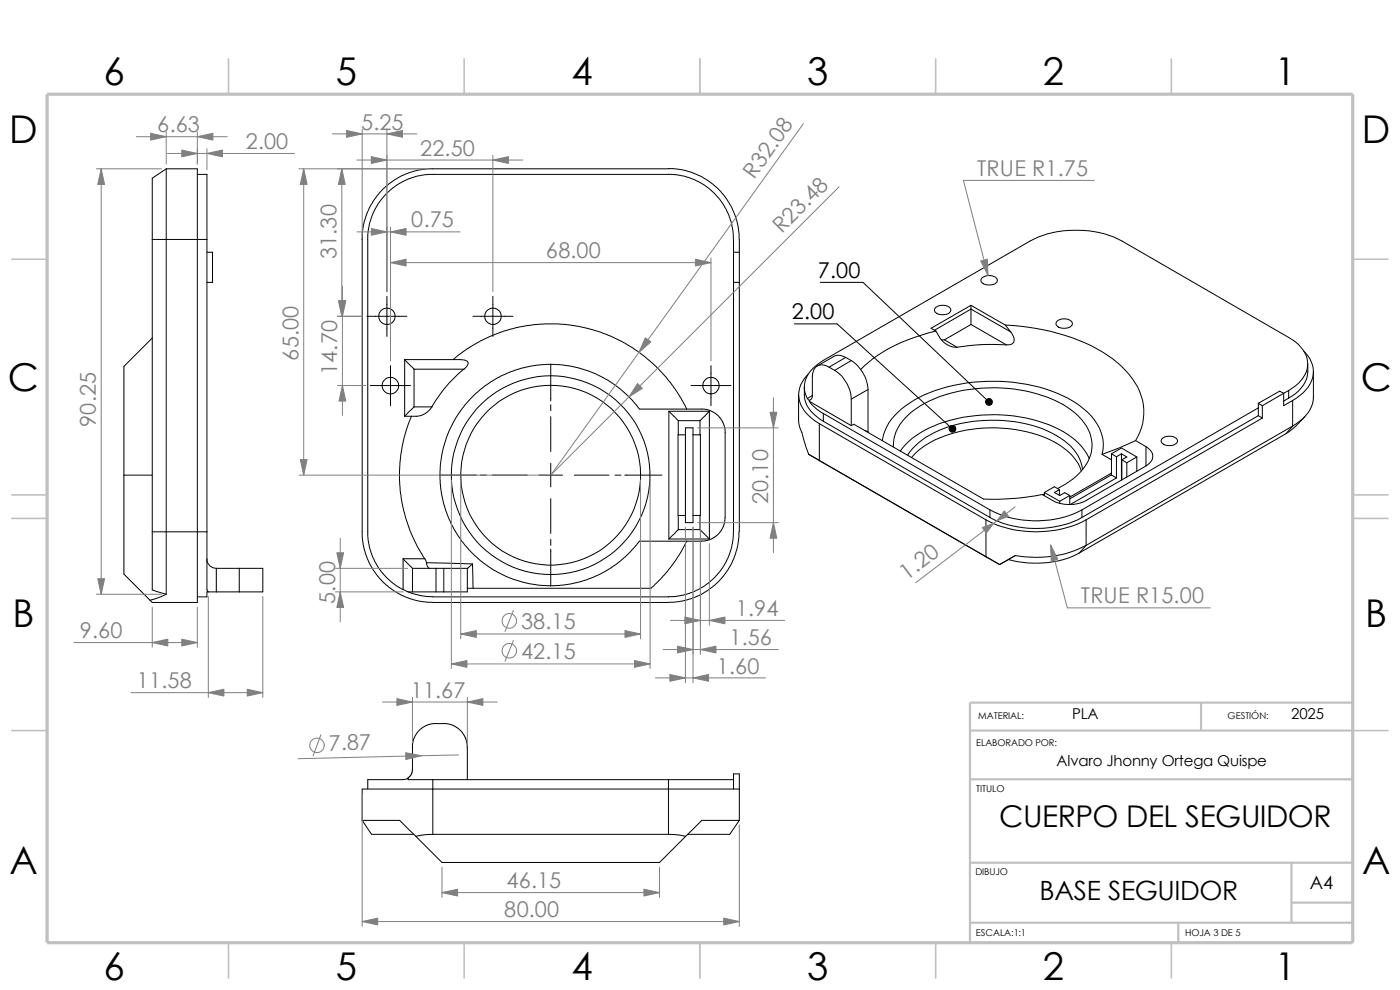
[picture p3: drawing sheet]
<svg xmlns="http://www.w3.org/2000/svg" width="297mm" height="210mm" viewBox="0 0 297 210" stroke-linecap="round" stroke-linejoin="round" font-family="sans-serif">
<g fill="none" stroke="#c0c0c0" stroke-width=".34">
<path d="M48.5 12.5v7.5M98.5 12.5v7.5M148.5 12.5v7.5M198.5 12.5v7.5M248.5 12.5v7.5M2.5 55h7.5M287 55h7.5M2.5 105h7.5M2.5 110h7.5M287 105h7.5M287 110h7.5M2.5 155h7.5"/>
<path d="M287 155h7.5M48.5 200v7.5M98.5 200v7.5M148.5 200v7.5M198.5 200v7.5M248.5 200v7.5"/>
</g>
<path d="M205.8 155h81.2M254.8 149.1v5.9M287 149.1h-81.2v50.9M205.8 165.3h81.2M205.8 183h81.2M205.8 195.7h81.2M250 195.7v4.3M274 191.5h13M274 183v12.7" fill="none" stroke="#c0c0c0" stroke-width=".47"/>
<path d="M10 20h277v180h-277z" fill="none" stroke="#c0c0c0" stroke-width=".68" stroke-linecap="butt"/>
<g fill="none" stroke="#000" stroke-width=".21">
<path d="M35.3 35.8v90.3M35.3 35.8l-3 2v13M35.3 35.8h6.6v92h-9.6l-.5-.5M41.9 37h2v13.8M141.8 35.7l2.2 .2 2.5 .6 2.6 1.1 2.2 1.6 2.1 2 1.6 2.3 1.1 2.6 .5 1.9 .2 2.8v62M141.8 37l2.3 .2 2.2 .5 1.9 .8 2.3 1.6 2.2 2.2 1.4 2.1 .8 1.9 .6 2.6 .1 1.9v62l-.1 1.8-.4 2-.7 1.8-1.1 2.1-2 2.3-2.2 1.7-2.8 1.4-1.5 .4-2 .3h-51l-2.5-.2-2.7-.8M141.8 37h-51l-2 .3-2.6 .8-2.1 1.2-1.8 1.5-1.4 1.5-1.4 2.1-.8 1.9-.5 2.1-.2 2.4M141.8 35.8h-51.1l-1.8 .3-1.8 .4-2.7 1.2-2.4 1.7-1.6 1.6-1.7 2.4-1.1 2.7-.6 1.9-.2 2.8M32.3 50.8v62M32.3 50.8h11.6M43.9 53.5h1.2v6.4h-1.2M43.9 50.8v62"/>
<path d="M76.8 50.8v63.1l.5 2.9 1.2 2.9 1.9 2.9 2 1.9 2 1.4 1.7 .8 2 .6 2.6 .5h51.1l2.7-.2 2-.6 2.7-1.1 2.4-1.7 1.6-1.6 1.7-2.4 1.1-2.7 .5-2 .3-2.7M78 50.8l.1 63.5 .6 3 .5 1.1 1.1 2.1 1.5 1.8 1.3 1.2 2.4 1.6M155.6 53.5h1.2M155.6 59.9h1.2M174 59.9h9.1l26.7 25.4M208.4 58.9a2.27 2.27 0 0 1 3.2 .5v.2a2.02 2.02 0 0 1-2.7 .7l-.3-.1a.74 .74 0 0 1-.2-1.3zM32.3 71.7l-6 6v23.1M77.9 67.1h8.4M82.1 62.9v8.5M82.8 77.6v8.5M85.9 76.3l1.9 2M85.9 76.3h11.8a1.33 1.33 0 0 1 1.6 .8l-.2 .5-.7 .7"/>
<path d="M85.9 76.3v12M87.8 78.3h10.6M87.8 78.3v8M96.1 76.3a32 32 0 0 1 49.6 10.5M98.4 78.3l-3.1 2.9-1.6 1.9-2.1 3.2M100.3 67.1h8.5M104.6 62.9v8.5M116.8 77.2v7.8M150.8 77.6v8.5M168.5 68.7h9.1l24.5 22.3M171.4 79.4a5.7 5.7 0 0 0 .3 8.9l2.1 1.6M175.9 77.9a2.17 2.17 0 0 0-2.5-.3 2.17 2.17 0 0 0-1.1 2.3v4"/>
<path d="M175.9 77.9l1.2 .7M177.1 78.6a7.9 7.9 0 0 1 3.5 6.1M179.4 75.8a2.4 2.4 0 0 0-2.5-.2l-3.5 2M179.4 75.8l-3.5 2.1M179.4 75.8l1.2 .7M180.6 76.5a8 8 0 0 1 3.5 6.1M180.6 76.5l-3.5 2.1M198.5 65.2a2.27 2.27 0 0 1 3.2 .5v.2a2.02 2.02 0 0 1-2.6 .7l-.3-.1a.74 .74 0 0 1-.3-1.3zM198.5 70.2a34.2 34.2 0 0 0-15 7.3l-.9 .9M198.5 70.2l.8 1.3a4.4 4.4 0 0 0 3.7 2.2M199.7 72.1h.7M200.4 72.1l2.6 1.6"/>
<path d="M206 65.6v3.2M206 65.6l-7.8 4.5M206 64.8l-8.5 4.8 1 .6M206 64.8l7.3 4.2M206 68.8l7.5 4.4M206 68.8l-5.6 3.3M206 65.6l8.4 4.8M206 64.8v.8M213.3 69a45.1 45.1 0 0 1 20.6 5.7 17.6 17.6 0 0 1 8.5 10.2 11.6 11.6 0 0 1-1.5 8.6M213.3 69l1.1 1.4M213.5 73.2a46.3 46.3 0 0 0-10.5 .5M214.4 70.4a2.06 2.06 0 0 1 .6 2.3 1.73 1.73 0 0 1-1.5 .5"/>
<path d="M224.3 68.1a2.27 2.27 0 0 1 3.2 .4 1.48 1.48 0 0 1-1.9 1.1 1.14 1.14 0 0 1-1.5-1.3zM276.6 74.5a5.7 5.7 0 0 1-.2 8.9l-2.2 1.6M277.5 77.2a6.8 6.8 0 0 1-4.1 7.3M278.6 78.8v5.4a6.9 6.9 0 0 1-3.6 5.7l-.8 .5M78.6 81.8h8.5M87.3 88.3l-.1 .1a31.8 31.8 0 0 0 2.9 30.1M87.8 86.3h3.9a4.2 4.2 0 0 1-3.3 2h-2.5M87.8 86.3l-1.9 2M116.8 85.9v1.2M116.8 88.4v7.4M116.8 98.3v5M141.9 87.2l2 2"/>
<path d="M141.9 87.2v27.1M141.9 87.2h8.6M143.9 92.2v17.1M143.9 89.2v3M143.9 92.2h1.5M143.9 89.2h4.6M145.4 90.8h1.6v20.1h-1.6zM145.7 86.8h-10l-2.7-3.1-2.9-2.3-3.8-2.1-3.8-1.3-3.4-.6-3.2-.1-2.6 .3-2.5 .5-3.3 1.1-3.3 1.7-3.2 2.5-2.4 2.5-2 2.8-1.8 3.9-1 3.6-.5 3.7 .1 2.6 .2 1.8 1 4.2 1.2 2.9 2.2 3.4 2.7 3 1.2 1.2 2.2 1.5 3.2 1.8 3.8 1.3 3.5 .6h3.1l2.6-.2 2.6-.5 4-1.5 2.8-1.6 2.9-2.2 3.1-3.4h10M145.7 86.8h3.7l1.1 .2 .9 .5 1 .8 .8 .9 .4 .9 .2 1.1v18.6l-.1 1.3-.5 1-.6 1-1 .9-.9 .4-1 .3-4 .1M146.6 81.8h8.5M147 92.2h1.5M148.5 92.2v17.1"/>
<path d="M148.5 89.2v3M150.5 87.2l-2 2M150.5 87.2v27.1M169.4 83.7l.1 6 2.1 6.7M170.6 82.1a6.5 6.5 0 0 0 3.3 6.8l.8 .5M171.3 84.5l.4 .4M171.6 96.4l40.4 23.4M171.7 85.1l8.9 5.2M171.7 84.9v.2M171.7 85.1a8.9 8.9 0 0 0 3 2.6M172.3 83.9l-1 .6M172.3 83.9a.93 .93 0 0 1-.6 1"/>
<path d="M173.8 89.9v7.8l-2.2-1.3M173.8 89.9l35.4 20.4M174.7 89.4l35.3 20.4M174.7 87.7l35.3 20.5M174.7 87.7v1.7M180.6 90.3l.5-.3 27.6 15.9a53.5 53.5 0 0 0 12.4-1 9.9 9.9 0 0 0 4.7 2.1h2.1l2-.5 13.2-7.7M180.6 84.7v5.6M183.4 91.3l.7 .3M184.1 82.6l-3.5 2.1M184.1 82.6v9.1M187.2 93.5a10.7 10.7 0 0 1 4.9-7.4 29.5 29.5 0 0 1 15.8-5.1 34.2 34.2 0 0 1 20.5 4.6 11.5 11.5 0 0 1 5.7 8.3l-.3 2.5M189.5 94.8a9.5 9.5 0 0 1 4.9-8.1 29.8 29.8 0 0 1 17.9-4.4 28.4 28.4 0 0 1 15 4.7 9.1 9.1 0 0 1 4.3 8.8 11.2 11.2 0 0 1-5.6 6.9l-1.6 .9"/>
<path d="M191 95.7a18.7 18.7 0 0 1 10.8-6.6 33.3 33.3 0 0 1 23.7 2.4 13.1 13.1 0 0 1 5.6 5.8M192.5 96.6a16.4 16.4 0 0 1 10.1-6.5 30.6 30.6 0 0 1 20.5 1.8 11 11 0 0 1 6.5 7l.1 .7M193.4 97.1a18.3 18.3 0 0 1 10.4-5.6 30 30 0 0 1 20.3 2.5 10.9 10.9 0 0 1 5.3 5.9M233.8 96.4l2 1.1M235.8 96.3l1.1 .6M235.8 96.3l2.1-1.3 3.3 1.9M235.8 96.3v4.1M236.9 96.9v4.5M237.9 96.3l-1 .6M237.9 96.3v5.6M237.9 96.3l1.2 .6-1.1 .6M238 97.5l1.1 .7"/>
<path d="M238 97.5v4.3M239.1 98.2v3M240.9 93.5l-3.5 1.5-3.6 1.4M240.9 93.5l2.2 1.2M241.2 96.9l-2.1 1.3M241.2 96.9v3.1M243.1 94.7v4.1M243.1 94.7a2.18 2.18 0 0 1 1.5 2.1 2.18 2.18 0 0 1-1.5 2M246.6 93a2.27 2.27 0 0 1 3.2 .4 1.55 1.55 0 0 1-1.9 1.1 1.14 1.14 0 0 1-1.5-1.3zM267 88.2l-37.5 21.6M267 88.2l.8 .5M267 86.5l-37.5 21.7"/>
<path d="M267 85.6v2.6M267 85.6l.8 .5M267.8 88.7l-37.4 21.6M267.8 86.1v2.6M272.3 83.4v2.7l1.9-1.1M272.3 83.4l-4.5 2.7M272.3 83.4l-.8-.4-4.5 2.6M272.8 92l-43.8 25.3M273.4 82.8a6.8 6.8 0 0 0 4-5.9 6.9 6.9 0 0 0-4-5.3l-35.4-20.5a21.9 21.9 0 0 0-19.5 0l-43.8 25.4a7.3 7.3 0 0 0-4.1 5.4 5 5 0 0 0 .7 2.6M273.4 84.5l-1.1 .6M273.4 82.8l-1.1 .6M273.4 82.8v1.7"/>
<path d="M274.2 85v5.4M274.2 90.4l-43.8 25.3M274.2 90.4l-1.4 1.6M276.8 88.4l-2 2.1-2 1.5M26.3 100.8h6M26.3 100.8v21l5.5 5.5M32.3 112.8v12.3l3 1M32.3 112.8h11.6M43.9 112.8v12.3l.3 .5M43.9 118.5a2 2 0 0 0 2 2.1M85.5 118.5v6.6M85.5 118.5h4.6"/>
<path d="M85.5 118.5l2 2.1M90.1 118.5l.4 .9M90.5 119.4l.3 .9 .3 .3M90.5 119.4l9.7 .2M93.3 100.8h7.8M100.2 119.6l-1 1M100.2 119.6l.2 5.2M101.9 100.8h1.3M104.4 100.8h7.4M114.3 100.8h5M116.8 105.8v7.4M116.8 114.4v1.3"/>
<path d="M116.8 116.5v7.9M121.8 100.8h7.4M130.5 100.8h1.2M132.5 100.8h7.9M141.9 114.3h8.6M143.9 112.4l-2 1.9M143.9 112.4h4.6M143.9 109.3v3.1M143.9 109.3h1.5M145.7 114.8l-.2 .3a31.4 31.4 0 0 1-7.4 9.7h-39M147 109.3h1.5M148.5 112.4l2 1.9"/>
<path d="M148.5 109.3v3.1M209.2 110.3a23.5 23.5 0 0 0 21.2 0M209.2 110.3v7.8l2.8 1.7M210 108.2v1.6M210 109.8a21.5 21.5 0 0 0 19.5 0M210 108.2a21.5 21.5 0 0 0 19.5 0M212 119.8h.1M214 118.7l-2 1.1M215.4 117.9l-3.4 1.9M215.4 117.9l-1.4 .8M221.6 104.8l-.4 .1M221.6 104.5l3.2 1.8"/>
<path d="M221.6 104.5v.7M224.7 103.9l-1-.6-2.1 1.2M224.7 103.9l-1 .6 1.1 .6 1.1-.6 1 .6M224.7 103.9v1.2M224.8 106.3v.5M226.9 105.1l-2.1 1.2M226.9 105.1v1.9M229 117.3a20.7 20.7 0 0 1-15 1.4M229.5 108.2v1.6M230.4 115.7a23.3 23.3 0 0 1-15 2.2M230.4 110.3v5.4M230.4 115.7l-1.4 1.6"/>
<path d="M235.8 100.8l-8.9 5M235.8 100.8l1.1 .6M235.8 100.4l-8.9 5.1M235.8 100.4v.4M236.9 101.4l-9.8 5.6M35.3 126.1l-3.5 1.2M44.2 125.6h-.3v1h-2M44.2 125.6h1.7M45.9 120.6h4.9M45.9 125.6h4.9M45.9 120.6v5M50.8 120.6v5"/>
<path d="M50.8 120.6h5v5h-5M85.5 125.1l1.1 .5M86.6 125.6h.9M87.5 120.6v5M87.5 120.6h5M87.5 125.6h5M92.5 120.6v5M92.5 120.6h1.6M92.5 125.6h1.6M94.1 120.6v5M94.1 120.6h5v5h-5M87.5 158.5v5.2l-.3 .8-.7 .6"/>
<path d="M94.1 153.5h-2.5l-1 .3-1.2 .7-.9 .9-.7 1.1-.3 2M94.1 153.5l1.6 .2 1.2 .6 1 .9 .9 1.3 .3 2v6.9M76.8 174h8l3.4 3.4M76.8 174l2 3h9M88.2 177.4l5.6 5.6h46.1l5.6-5.6M91.8 177l-2.4 .2-1.2 .2M91.8 177h50M91.8 165.4v11.6M91.8 165.4h50M91.8 165.4h-5.2v-.3l-1.1 .3h-7.5v2M141.8 177l2.5 .2 1.2 .2M141.8 165.4v11.6"/>
<path d="M141.8 165.4h13.8M155.6 167.4v-3.2h1.2v9.8M156.8 174h-7.9l-3.4 3.4M156.8 174l-2 3h-8.9M156.8 167.4h-80v6.6"/>
<circle cx="82.1" cy="67.1" r="1.74"/>
<circle cx="104.6" cy="67.1" r="1.75"/>
<circle cx="82.8" cy="81.8" r="1.76"/>
<circle cx="150.8" cy="81.8" r="1.75"/>
<circle cx="116.8" cy="100.8" r="21.1"/>
<circle cx="116.8" cy="100.8" r="19.1"/>
</g>
<g fill="none" stroke="#808080" stroke-width=".21">
<path d="M20.4 35.8h13.8M21.5 35.8v90.3M28.9 29h19.3M35.3 28v6.8M35.5 32.6h27M41.9 28v6.8M43.9 31.5v4.5M63.4 35.8h27.4M64.4 35.8v65M70.5 28.4h17.9M72.5 35.8v31.3M75.7 34h35.2"/>
<path d="M76.8 27.4v22.4M82.1 27.4v34.4M104.6 32.9v28.9M170.4 26.2l-53.6 74.6 61.2-61.2M232.2 38.3h-27.8l5.2 20.1M75.7 49.2h21.9M82.8 48.2v28.3M82.8 55.7h68M150.8 54.7v21.8M71.5 67.1h5.3M72.6 60.7v27.4M71.6 81.8h6"/>
<path d="M148 90.8h17.1M164.1 84.4v32.8M63.4 100.8h52.4M72.2 114.2v17.7M95.8 101.8v40M97.7 101.8v33.7M135.9 101.8v33.7M137.9 101.8v40M145.4 111.8v33M147 111.8v33M148 110.9h17.1M148.6 110.4v28.4"/>
<path d="M150.5 115.4v17.2M211.3 110.6h.1M212 110h.1M215.3 107.5l-21 16.1M222.9 115.6l3.5 13.3h30.4M15.7 136.3h26.2M20.4 126.1h13.8M32.3 128.8v8.5M41.9 128.8v8.5M44.2 126.5v21.5M55.8 126.5v21.5M71.2 125.6h14.4"/>
<path d="M71.2 120.6h15.3M97.7 134.5h38.2M108.9 129.5l-1.8 4.4M108.9 135.8l-1.8 4.5M140.7 137.8h24.4M142.2 131.6h24.3M27.8 146.9h28M68.1 155.9l-1.7 4.5M81.2 148.9h24.3M87.5 147.9v9.6M95.8 140.8h42.1M99.1 147.9v9.6"/>
<path d="M139.1 143.8h23.3M76.8 168.4v28.1M97.3 160.1l-34.1 .9M156.8 175v21.5M76.8 195.5h80M93.8 184v6.4M93.8 189.4h46.1M139.9 184v6.4"/>
<circle cx="108" cy="138" r="1.56"/>
<circle cx="108" cy="131.7" r="1.56"/>
<circle cx="67.2" cy="158.1" r="1.55"/>
</g>
<g fill="#808080" stroke="#808080" stroke-width=".21">
<path d="M97.7 134.5l3.3-.7v1.4z"/>
<path d="M132.6 133.8l3.3 .7-3.3 .7z"/>
<path d="M95.8 140.8l3.3-.7v1.5z"/>
<path d="M134.6 140.1l3.3 .7-3.3 .8z"/>
<path d="M135.3 81.4l1 1-2.9 1.8z"/>
<path d="M136.9 71.7l1.2 .8-2.5 2.3z"/>
<path d="M72.2 125.6l.7 3.3h-1.4z"/>
<path d="M71.5 117.3h1.4l-.7 3.3z"/>
<path d="M63.7 97.5h1.5l-.8 3.3z"/>
<path d="M64.4 35.8l.8 3.3h-1.5z"/>
<path d="M71.8 63.8h1.4l-.7 3.3z"/>
<path d="M72.5 35.8l.7 3.3h-1.4z"/>
<path d="M82.1 28.4l3.3-.7v1.4z"/>
<path d="M73.5 27.7l3.3 .7-3.3 .7z"/>
<path d="M78.8 33.2l3.3 .8-3.3 .7z"/>
<path d="M104.6 34l3.3-.8v1.5z"/>
<path d="M82.8 55.7l3.3-.7v1.4z"/>
<path d="M147.5 55l3.3 .7-3.3 .7z"/>
<path d="M71.9 63.8h1.5l-.8 3.3z"/>
<path d="M72.6 81.8l.8 3.3h-1.5z"/>
<path d="M78.8 48.5l3.3 .7-3.3 .7z"/>
<path d="M82.8 49.2l3.3-.7v1.4z"/>
<path d="M147 143.8l3.3-.7v1.4z"/>
<path d="M142.1 143.1l3.3 .7-3.3 .7z"/>
<path d="M163.4 87.5h1.4l-.7 3.3z"/>
<path d="M164.1 110.9l.7 3.3h-1.4z"/>
<path d="M148.6 137.8l3.3-.7v1.4z"/>
<path d="M143.7 137.1l3.3 .7-3.3 .7z"/>
<path d="M150.5 131.6l3.3-.7v1.4z"/>
<path d="M145.3 130.9l3.3 .7-3.3 .7z"/>
<path d="M76.8 195.5l3.3-.7v1.4z"/>
<path d="M153.5 194.8l3.3 .7-3.3 .7z"/>
<path d="M84.2 148.2l3.3 .7-3.3 .7z"/>
<path d="M99.1 148.9l3.3-.7v1.4z"/>
<path d="M86.1 159.7l3.3 .6-3.3 .8z"/>
<path d="M136.6 188.6l3.3 .8-3.3 .7z"/>
<path d="M93.8 189.4l3.3-.8v1.5z"/>
<path d="M208.1 55.4l1.4-.4 .1 3.4z"/>
<path d="M222.9 115.6l1.5 3-1.4 .4z"/>
<path d="M213.1 108.4l.9 1.1-2.5 .9z"/>
<path d="M208.4 111.9l2.4-.9-1.5 2.1z"/>
<path d="M21.5 35.8l.7 3.3h-1.5z"/>
<path d="M20.7 122.8h1.5l-.7 3.3z"/>
<path d="M38.6 135.6l3.3 .7-3.3 .7z"/>
<path d="M32.3 136.3l3.3-.7v1.4z"/>
<path d="M52.5 146.2l3.3 .7-3.3 .8z"/>
<path d="M44.2 146.9l3.3-.7v1.5z"/>
<path d="M32 28.3l3.3 .7-3.3 .7z"/>
<path d="M41.9 29l3.3-.7v1.4z"/>
<path d="M38.6 31.8l3.3 .8-3.3 .7z"/>
<path d="M43.9 32.6l3.3-.8v1.5z"/>
</g>
<g fill="#000" stroke="#000" stroke-width=".21">
<path d="M201.5 90.5a.72 .72 0 0 1 1.1-.1 .72 .72 0 0 1 0 1l-.5-.4 .5 .4a.72 .72 0 0 1-1 .1 .72 .72 0 0 1-.1-1z" fill-rule="evenodd"/>
<path d="M209.3 84.8a.72 .72 0 0 1 1 0 .72 .72 0 0 1 .1 1l-.6-.5 .6 .5a.72 .72 0 0 1-1.1 0 .72 .72 0 0 1 0-1z" fill-rule="evenodd"/>
</g>
<g font-size="8.1">
<text x="22" y="17.9">6</text>
<text x="71.2" y="17.9">5</text>
<text x="121.2" y="17.9">4</text>
<text x="171.2" y="17.9">3</text>
<text x="221.2" y="17.9">2</text>
<text x="270.5" y="17.9">1</text>
<text x="1.9" y="30.4">D</text>
<text x="288.9" y="30.4">D</text>
<text x="1.7" y="83">C</text>
<text x="288.7" y="83">C</text>
<text x="2.7" y="133">B</text>
<text x="289.7" y="133">B</text>
<text x="2" y="185.5">A</text>
<text x="289" y="185.5">A</text>
<text x="22" y="207.9">6</text>
<text x="71.2" y="207.9">5</text>
<text x="121.2" y="207.9">4</text>
<text x="171.2" y="207.9">3</text>
<text x="221.2" y="207.9">2</text>
<text x="270.5" y="207.9">1</text>
</g>
<text font-size="6.3" x="212" y="175.3">CUERPO DEL SEGUIDOR</text>
<text font-size="5.6" x="220.6" y="190.9">BASE SEGUIDOR</text>
<g font-size="4.6" fill="#808080">
<text x="33.4" y="28.1">6.63</text>
<text x="76.6" y="27.5">5.25</text>
<text x="52.1" y="31.6">2.00</text>
<text x="89.1" y="33">22.50</text>
<text x="160" y="38.2" transform="rotate(-54 160 38.2)">R32.08</text>
<text x="207.3" y="37.3">TRUE R1.75</text>
<text x="87.3" y="48.3">0.75</text>
<text x="165.8" y="49.7" transform="rotate(-45 165.8 49.7)">R23.48</text>
<text x="71.4" y="55" transform="rotate(-90 71.4 55)">31.30</text>
<text x="115.8" y="54.8">68.00</text>
<text x="63.3" y="76.5" transform="rotate(-90 63.3 76.5)">65.00</text>
<text x="71.5" y="79.6" transform="rotate(-90 71.5 79.6)">14.70</text>
<text x="20.4" y="90.5" transform="rotate(-90 20.4 90.5)">90.25</text>
<text x="163" y="107" transform="rotate(-90 163 107)">20.10</text>
<text x="192.4" y="123.2" transform="rotate(-37 192.4 123.2)">1.20</text>
<text x="71.1" y="128.1" transform="rotate(-90 71.1 128.1)">5.00</text>
<text x="156.1" y="130.7">1.94</text>
<text x="229.3" y="128">TRUE R15.00</text>
<text x="16.9" y="135.4">9.60</text>
<text x="110.5" y="133.5">38.15</text>
<text x="154.7" y="136.9">1.56</text>
<text x="110.5" y="139.9">42.15</text>
<text x="152.1" y="142.9">1.60</text>
<text x="29" y="146">11.58</text>
<text x="87.1" y="148">11.67</text>
<text x="69.8" y="159.3" transform="rotate(-1 69.8 159.3)">7.87</text>
<text x="107.4" y="188.4">46.15</text>
<text x="107" y="194.6">80.00</text>
</g>
<g font-size="4.6">
<text x="173.5" y="59">7.00</text>
<text x="168" y="67.8">2.00</text>
</g>
<text font-size="3.9" x="277.9" y="188.5">A4</text>
<g font-size="3.2">
<text x="227.5" y="152.5">PLA</text>
<text x="273.9" y="152.5">2025</text>
<text x="224.2" y="162.5">Alvaro Jhonny Ortega Quispe</text>
</g>
<g font-size="2">
<text x="207.5" y="152.5">MATERIAL:</text>
<text x="260.4" y="152.5">GESTIÓN:</text>
<text x="207.1" y="158.3">ELABORADO POR:</text>
<text x="207.1" y="168.1">TITULO</text>
<text x="206.9" y="185.5">DIBUJO</text>
<text x="207.1" y="198.6">ESCALA:1:1</text>
<text x="251.5" y="198.6">HOJA 3 DE 5</text>
</g>
</svg>
